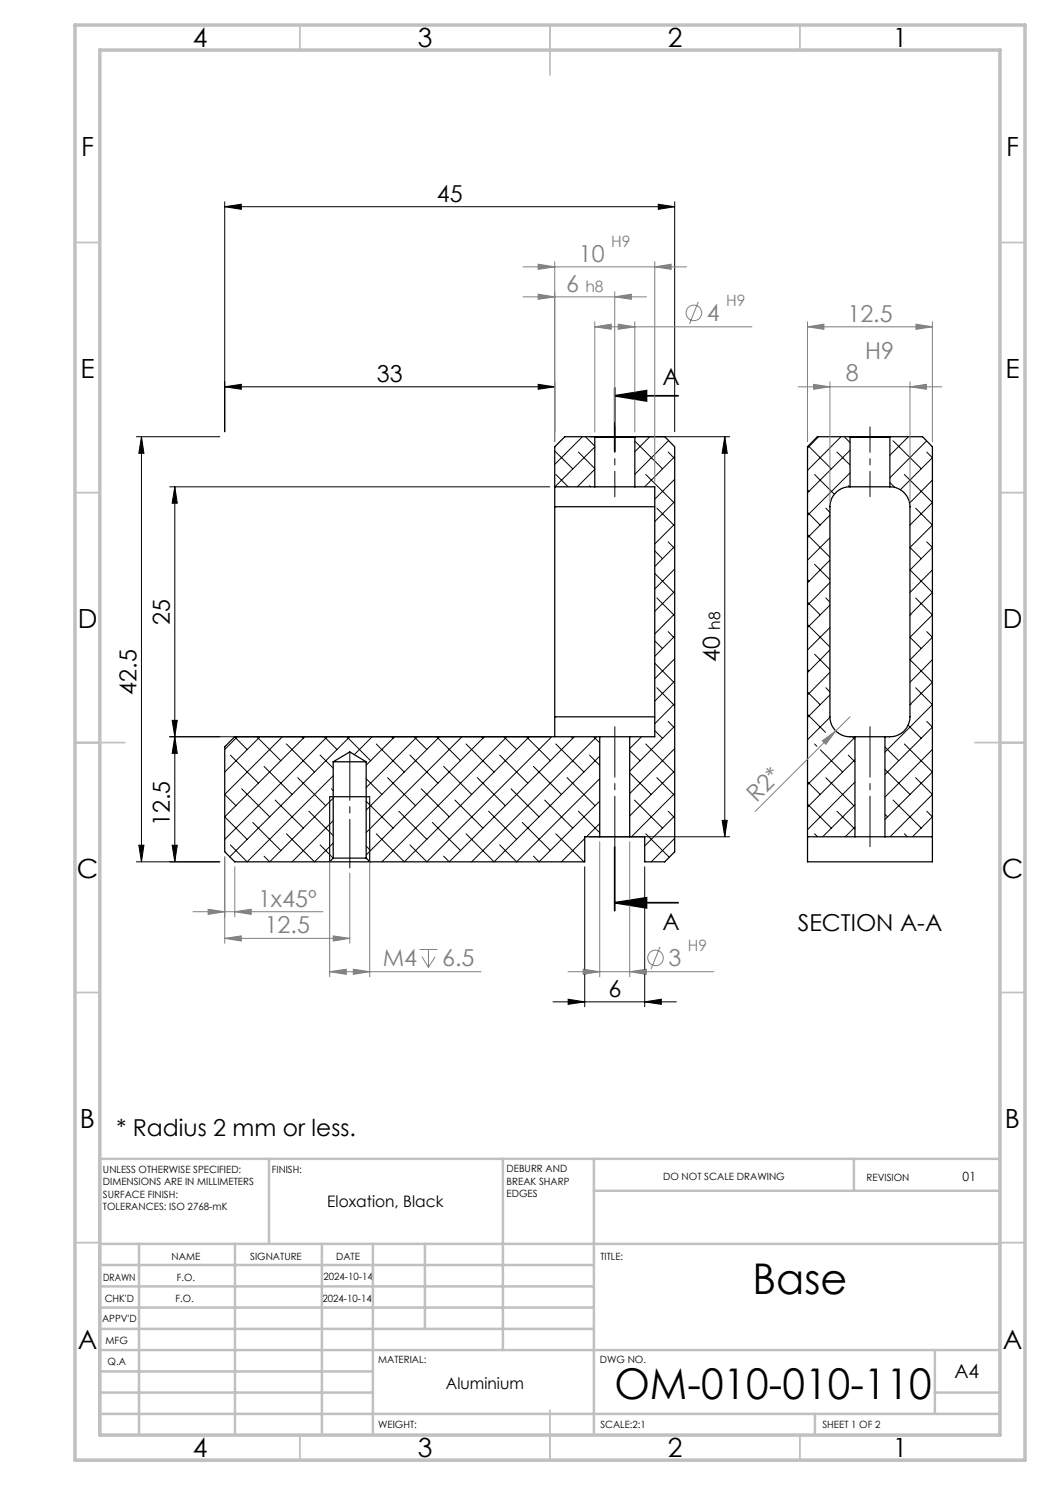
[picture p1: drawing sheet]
<svg xmlns="http://www.w3.org/2000/svg" width="210mm" height="297mm" viewBox="0 0 210 297" stroke-linecap="round" stroke-linejoin="round" font-family="sans-serif">
<g fill="none" stroke="#000" stroke-width=".2">
<path d="M44.9 41.3l3.4-.5v1.1zM44.9 40.4v46M44.9 41.3h90M131.7 40.8l3.2 .5-3.2 .6zM134.9 40.4v46M44.9 77.4l3.4-.5v1zM44.9 77.4h66M107.6 76.9l3.3 .5-3.3 .5zM110.9 76.4v10M27.3 87.3h16.7M28.3 87.3l.5 3.4h-1zM28.3 87.3v85.1"/>
<path d="M33.9 97.4h76.1M35 97.4l.5 3.2h-1.1zM35 97.4v75M110.9 90.2l3.6 3.6M111.2 94.9l2.4 2.5M115.7 90.4l3.3 3.3M116.5 87.3l-5.6 5.6M117.1 87.3l1.9 1.9M117.9 97.2l.2 .2M117.9 87.3h28M119 89.4l-8 8M119 93.9l-3.5 3.5"/>
<path d="M127 97.2l.1 .2M127 88.2l5.5 5.6M129.2 94.9l5.6 5.6M130 87.3l-3 3M133.6 90.4l1.3 1.3M133.7 88.1l-6.7 6.8M134.9 91.3l-6 6.1M134.9 95.8l-3.9 4M145 87.3l.5 3.4h-1.1zM145 87.3v80.1M161.5 98l.3 .3M161.7 89.2l4.6 4.6"/>
<path d="M162.9 94.9l4 3.9M163.7 87.3l-2.2 2.3M167.4 90.4l2.6 2.6M168.2 87.3l-6.7 6.8M168.8 87.3l1.2 1.2M169.7 97.2l.2 .2M170 90.1l-8.5 8.5M170 94.6l-8.5 8.5M178 96.5l1 1M178.6 88.2l5.7 5.6M180.9 94.9l5.6 5.6-4.5 4.5M181.7 87.3l-3.7 3.7"/>
<path d="M185.3 88.2l-7.3 7.4M185.3 90.4l1.2 1.1-6.4 6.5M186.5 96l-4.6 4.6M131 114.7l3.8 3.8M131 110.2l1.5 1.6M131.4 119.6l3.5 3.6M131.4 101.6l3.5 3.6M133.6 108.4l1.3 1.3M134.9 100.3l-3.9 4M134.9 104.8l-3.9 4M134.9 109.3l-3.9 4M134.9 113.8l-3.9 4"/>
<path d="M134.9 118.3l-3.9 4M161.5 115.9l.3 .3M161.5 107l4.5 4.4M161.5 102.4l2.5 2.6M162.9 112.9l3.1 3.1M165.2 119.6l.8 .8M165.2 101.6l.8 .9M166 103l-4.5 4.6M166 107.6l-4.5 4.4M166 112l-4.5 4.6M166 116.5l-4.5 4.5M182 105h.1"/>
<path d="M183.1 101.6l3.4 3.4-4.5 4.5 2.3 2.3M183.1 119.6l3.4 3.4-4.5 4.5 2.3 2.2M185.3 108.4l1.2 1.1-4.5 4.5 4.5 4.5-4.5 4.5M186.5 114l-4.5 4.5M131 132.6l3.8 3.9M131 128.2l1.5 1.5M131.4 137.5l3.5 3.6M133.6 126.3l1.3 1.4M134.9 122.8l-3.9 4M134.9 127.2l-3.9 4.1M134.9 131.8l-3.9 3.9M134.9 136.2l-3.9 4"/>
<path d="M161.5 138.4l2.5 2.5M161.5 133.9l.3 .3M161.5 124.9l4.5 4.5M161.5 120.4l2.5 2.6M162.9 130.8l3.1 3.1M165.2 137.5l.8 .9M166 139l-4.5 4.5M166 121l-4.5 4.5M166 125.5l-4.5 4.5M166 130l-4.5 4.5M166 134.5l-4.5 4.5M182 123h.1"/>
<path d="M183.1 137.5l3.4 3.4-9.5 9.5M185.3 126.3l1.2 1.2-4.5 4.5 4.5 4.5-4.5 4.4M186.5 131.9l-4.5 4.6M33.9 147.4h76.1M34.4 144.1h1.1l-.5 3.3zM35 147.4l.5 3.3h-1.1zM46.1 151l5.6 5.6M46.9 147.4l2.5 2.5M47.5 147.4l-2.6 2.5M48.3 157.8l5.6 5.6M51.4 147.4l4.8 4.7M52 147.4l-7.1 7"/>
<path d="M52.8 153.3l5.6 5.6M56.5 147.4l-11.6 11.5 2.3 2.2M57.3 148.8l5.6 5.6M59.5 155.5l5.7 5.6M60.4 147.4l.3 .3M61 147.4l-16.1 16 4.5 4.5M64 151l2.6 2.6M64.8 147.4l2.6 2.5M65.4 147.4l-20.5 20.5M65.9 159.3v13M66.3 157.8l.3 .3M66.6 155.1l-17.2 17.3-3.3-3.4"/>
<path d="M66.6 159.6l-12.7 12.8-1.1-1.2M69.4 147.4l4.7 4.7M70 147.4l-24.1 24M73.2 155.7l3.2 3.2M73.9 159.3v13M74.4 147.4l-3.5 3.5M75.2 148.8l5.7 5.6M77.5 155.5l5.6 5.6M78.3 147.4l.3 .3M78.9 147.4l-5.7 5.6M82 151l5.6 5.6M82.8 147.4l2.6 2.5"/>
<path d="M83.4 147.4l-10.2 10.1M84.2 157.8l5.7 5.6M87.3 147.4l4.8 4.7M87.9 147.4l-14.7 14.6M88.7 153.3l5.6 5.6M92.4 147.4l-19.2 19.1M93.2 148.8l5.6 5.6M95.5 155.5l5.6 5.6M96.3 147.4l.3 .3M96.9 147.4l-23.7 23.6M99.9 151l5.7 5.6M100.8 147.4l2.5 2.5"/>
<path d="M101.4 147.4l-25 25M102.2 157.8l5.6 5.6M105.3 147.4l4.8 4.7M105.9 147.4l-25 25-5.7-5.6M106.7 153.3l5.6 5.6M110.3 147.4l-24.9 25-3.4-3.4M111.2 148.8l5.6 5.6M113.4 155.5l5.6 5.6M114.2 147.4l.3 .3M114.9 147.4l-25 25-1.2-1.2M117.9 151l2 2.1M118.7 147.4l1.2 1.2"/>
<path d="M119.3 147.4l-25 25M119.9 151.2l-21.1 21.2-5.6-5.6M119.9 155.7l-16.6 16.7-3.4-3.4M125.9 154.6l4.3 4.3M125.9 150.1l2.1 2M128.3 147.4l-2.4 2.3M129.2 148.8l5.6 5.6M131 146.1l1.5 1.6M131.4 155.5l3.5 3.6M133.6 144.3l1.3 1.3M134.9 140.7l-3.9 4M134.9 145.2l-9 9"/>
<path d="M134.9 149.7l-9 9M134.9 154.2l-9 9M134.9 158.7l-8.6 8.7M161.5 156.3l2.5 2.6M161.5 142.9l3.6 3.6M162.9 148.8l.5 .5M164.1 150l4.4 4.4M165.2 155.5l5.6 5.6M166 143.5l-4.5 4.5M167.5 146.5h.1M169.7 151l1.3 1.4M170.5 147.4l.5 .5"/>
<path d="M171 151.9l-9.5 9.5M171 147.5l-9.5 9.4M171 156.4l-9.5 9.5M177 153.9l5 5M177 149.4l2.7 2.7M180.9 148.8l5.6 5.6-9.5 9.5M181.6 145l2.7 2.7M182 140.9h.1M183.1 155.5l3.4 3.4-8.5 8.5M185.3 144.3l1.2 1.1-9.5 9.5M186.5 149.9l-9.5 9.5M27.3 172.4h16.7"/>
<path d="M27.8 169h1l-.5 3.4zM34.4 169h1.1l-.5 3.4zM50.6 164.5l5.6 5.6M55 160l5.7 5.6M57.3 166.8l5.6 5.6 3.7-3.8M61.8 162.2l4.8 4.9M64 169l2.6 2.6M66.6 164.1l-8.2 8.3M73.2 169.2l.9 .9M73.2 160.3l5.4 5.3M79.8 162.2l5.6 5.7M86.5 164.5l5.6 5.6"/>
<path d="M91 160l5.6 5.6M97.7 162.2l5.6 5.7M104.5 164.5l5.6 5.6M108.9 160l5.6 5.6M111.2 166.8l5.6 5.6 .1-.2M115.7 162.2l4.2 4.3M116.9 167.7l-4.6 4.7M116.9 173.4v28M117.9 167.4h28M119.9 160.2l-12.1 12.2-1.1-1.2M119.9 164.7l-2.6 2.7M126.9 160l5.6 5.6"/>
<path d="M128.9 173.4v28M129.2 166.8l4.6 4.6M133.6 162.2l1.3 1.4M134.9 163.2l-6 6M134.9 167.7l-4.7 4.7M144.4 164.1h1.1l-.5 3.3zM161.5 160.8l4.8 4.8M162.9 166.8l.6 .6M167.4 162.2l3.6 3.6M171 165.4l-1.9 2M171 160.9l-6.5 6.5M177 167.4h.1"/>
<path d="M177 162.9l.5 .5M178.6 160l5.7 5.6M180.9 166.8l.6 .6M185.3 162.2l1.2 1.2-4 4M113.6 199.8l3.3 .6-3.3 .5zM110.6 200.4h24.7M128.9 200.4l3.4-.6v1.1z"/>
</g>
<g fill="none" stroke="#000" stroke-width=".25">
<path d="M110.9 97.4v3.9M110.9 97.4h8.1M118.9 87.3h8.1M118.9 87.3h-5.9l-2.1 2.1v8M118.9 87.3l.1 .1M119 87.4h8M119 97.4h8M119 87.4v10M127 97.4h4v50h-5.1M127 87.4v10M127 87.3h6l1.9 2.1v81l-1.9 2h-4.1v-5h-3M127 87.3v.1"/>
<path d="M169.9 87.3h8.1M169.9 87.3h-6.4l-2 2.1v83h25v-83l-2-2.1h-6.5M169.9 87.3l.1 .1M170 87.4h8M170 97.4h8M170 97.4a4 4 0 0 0-4 3.9v42.1a4.1 4.1 0 0 0 5 4M170 87.4v10M178 97.4a4 4 0 0 1 4 3.9v42.1a4.1 4.1 0 0 1-5 4M178 87.4v10M178 87.3v.1M110.9 101.3v42.1M110.9 101.3h20.1"/>
<path d="M65.9 159.3h8M66.6 152.4h6.6M66.6 152.4l3.4-2 3.2 2M66.6 152.4v19.2M73.2 152.4v19.2M110.9 143.4v4M110.9 143.4h20.1M119.9 147.4h6M119.9 147.4h-72.9l-2.1 2v21l2.1 2h18.9M119.9 147.4v20M125.9 147.4v20M171 147.4h6"/>
<path d="M171 147.4v20M177 147.4v20M65.9 172.4h8.1M66.6 171.6h6.6M66.6 171.6l-.7 .8M73.2 171.6l.8 .8M119.9 167.4h6M119.9 167.4h-3v5h-42.9M161.5 167.4h9.5M171 167.4h6M177 167.4h9.5"/>
</g>
<g fill="none" stroke="#808080" stroke-width=".2">
<path d="M104.6 59.4h24.7M104.6 53.4h32.7M107.6 58.8l3.3 .6-3.3 .5zM107.6 52.8l3.3 .6-3.3 .5zM110.9 52.3v36.1M122.9 59.4l3.4-.6v1.1zM122.9 58.3v26.1M131 53.4l3.2-.6v1.1zM131 52.3v44.1M119 65.4l3.2-.6v1.1zM119 64.3v22.1M119 65.4h31.4"/>
<path d="M123.6 64.8l3.4 .6-3.4 .5zM127 64.3v22.1M139.7 60.4l-1.8 4.4M159.6 77.4h28.7M161.5 65.4l3.3-.6v1.1zM161.5 65.4h25M161.5 64.3v24.1M162.7 76.9l3.3 .5-3.3 .5zM166 76.4v24M182 77.4l3.3-.5v1zM182 76.4v24M183.2 64.8l3.3 .6-3.3 .5z"/>
<path d="M186.5 64.3v24.1M164.5 148.2l2.6-2-1.9 2.7zM167.1 146.2l-16 16.1M170 143.4l-2.9 2.8M44.9 171.4v17.3M47 173.4v10M65.9 160.4v35M70 174.6v14.1M73.9 160.4v35M119.9 168.3v27.1M125.9 168.3v27.1M38.6 182.3h26"/>
<path d="M41.6 181.9l3.3 .4-3.3 .6zM44.9 187.7l3.4-.5v1zM44.9 187.7h25.1M47 182.3l3.2-.4v1zM65.9 194.3l3.4-.5v1.1zM65.9 194.3h30.3M66.6 187.2l3.4 .5-3.4 .5zM70.7 193.8l3.2 .5-3.2 .6zM83.9 189.9h3.6M84.4 191.3l1.3 2.2M85.7 189.9v3.6M87 191.3l-1.3 2.2"/>
<path d="M113.6 194.3h29.1M116.6 193.8l3.3 .5-3.3 .6zM125.9 194.3l3.4-.5v1.1zM132 189.4l-1.8 4.4"/>
<circle cx="138.8" cy="62.6" r="1.55"/>
<circle cx="131.1" cy="191.6" r="1.55"/>
</g>
<path d="M122.9 79.2l6.4-1.1v2.1zM122.9 79.2h12.7M122.9 77.6v12.7M122.9 169.4v12.7M122.9 180.5l6.4-.9v2zM122.9 180.5h12.7" fill="none" stroke="#000" stroke-width=".35"/>
<path d="M123 99.3v-13.9M174 85.4v13.9" fill="none" stroke="#000" stroke-width=".2" stroke-dasharray="15.2 1.3 1.3 1.3" stroke-dashoffset="10.2"/>
<path d="M174 145.3v24M123 169.3v-24" fill="none" stroke="#000" stroke-width=".2" stroke-dasharray="15.2 1.3 1.3 1.3" stroke-dashoffset="5.1"/>
<path d="M70 150.3v23.3" fill="none" stroke="#000" stroke-width=".2" stroke-dasharray="15.2 1.3 1.3 1.3" stroke-dashoffset="5.5"/>
<g fill="none" stroke="#c0c0c0" stroke-width=".35">
<path d="M60 5v5M110 5v10M160 5v5M15 48.5h5M200 48.5h5M15 98.5h5M200 98.5h5M15 148.5h10M195 148.5h10M15 198.5h5M200 198.5h5M15 248.5h5"/>
<path d="M200 248.5h5M60 287v5M110 282v10M160 287v5"/>
</g>
<g fill="none" stroke="#c0c0c0" stroke-width=".5">
<path d="M53.8 231.8v17M100.6 231.8v38.2M118.8 231.8v55.2M118.8 238.2h81.2M170.8 231.8v6.4M200 231.8h-180v55.2M20 248.8h180M20 257.3h98.8M20 253h98.8M27.8 248.8v38.2M47 248.8v38.2M64.4 248.8v38.2"/>
<path d="M74.6 248.8v38.2M85 248.8v17M20 265.8h98.8M20 261.5h98.8M20 278.5h54.6M20 274.3h54.6M20 270h180M187 278.5h13M187 270v12.8M20 282.8h180M163 282.8v4.2"/>
</g>
<path d="M15 5h190v287h-190zM20 10h180v277h-180z" fill="none" stroke="#c0c0c0" stroke-width=".7"/>
<g fill="#000">
<path d="M44.9 41.3l3.4-.5v1.1zM131.7 40.8l3.2 .5-3.2 .6zM44.9 77.4l3.4-.5v1zM107.6 76.9l3.3 .5-3.3 .5zM113.6 199.8l3.3 .6-3.3 .5zM128.9 200.4l3.4-.6v1.1z"/>
<path d="M122.9 79.2l6.4-1.1v2.1zM122.9 180.5l6.4-.9v2z"/>
<path d="M34.4 144.1h1.1l-.5 3.3zM35 97.4l.5 3.2h-1.1z"/>
<path d="M35 147.4l.5 3.3h-1.1zM34.4 169h1.1l-.5 3.4zM145 87.3l.5 3.4h-1.1zM144.4 164.1h1.1l-.5 3.3z"/>
<path d="M27.8 169h1l-.5 3.4zM28.3 87.3l.5 3.4h-1z"/>
</g>
<g fill="#808080">
<path d="M164.5 148.2l2.6-2-1.9 2.7z"/>
<path d="M125.9 194.3l3.4-.5v1.1zM116.6 193.8l3.3 .5-3.3 .6zM70.7 193.8l3.2 .5-3.2 .6zM65.9 194.3l3.4-.5v1.1z"/>
<path d="M119 65.4l3.2-.6v1.1zM123.6 64.8l3.4 .6-3.4 .5zM44.9 187.7l3.4-.5v1zM66.6 187.2l3.4 .5-3.4 .5zM41.6 181.9l3.3 .4-3.3 .6zM47 182.3l3.2-.4v1zM162.7 76.9l3.3 .5-3.3 .5zM182 77.4l3.3-.5v1z"/>
<path d="M107.6 52.8l3.3 .6-3.3 .5zM131 53.4l3.2-.6v1.1z"/>
<path d="M161.5 65.4l3.3-.6v1.1zM183.2 64.8l3.3 .6-3.3 .5z"/>
<path d="M122.9 59.4l3.4-.6v1.1zM107.6 58.8l3.3 .6-3.3 .5z"/>
</g>
<g font-size="8.5">
<text x="150.5" y="258.8">Base</text>
<text x="122.9" y="279.7">OM-010-010-110</text>
</g>
<g font-size="5.3">
<text x="38.5" y="9.5">4</text>
<text x="83.5" y="9.5">3</text>
<text x="133.6" y="9.5">2</text>
<text x="178.6" y="9.5">1</text>
<text x="16.2" y="31.3">F</text>
<text x="201.2" y="31.3">F</text>
<text x="16.1" y="75.5">E</text>
<text x="201.1" y="75.5">E</text>
<text x="15.5" y="125.5">D</text>
<text x="200.5" y="125.5">D</text>
<text x="15.4" y="175.5">C</text>
<text x="200.4" y="175.5">C</text>
<text x="16" y="225.5">B</text>
<text x="201" y="225.5">B</text>
<text x="15.5" y="269.8">A</text>
<text x="200.5" y="269.8">A</text>
<text x="38.5" y="291.5">4</text>
<text x="83.5" y="291.5">3</text>
<text x="133.6" y="291.5">2</text>
<text x="178.6" y="291.5">1</text>
</g>
<g font-size="4.7">
<text x="87.4" y="40.3">45</text>
<text x="75.4" y="76.3">33</text>
<text x="132.5" y="77">A</text>
<text x="34" y="124.9" transform="rotate(-90 34 124.9)">25</text>
<text x="143.9" y="132.4" transform="rotate(-90 143.9 132.4)">40</text>
<text x="27.3" y="138.9" transform="rotate(-90 27.3 138.9)">42.5</text>
<text x="34" y="165.2" transform="rotate(-90 34 165.2)">12.5</text>
<text x="132.5" y="185.9">A</text>
<text x="159.5" y="186.1">SECTION A-A</text>
<text x="121.7" y="199.3">6</text>
<text x="23.3" y="227.1">* Radius 2 mm or less.</text>
</g>
<g font-size="4.7" fill="#808080">
<text x="115.8" y="52.3">10</text>
<text x="113.2" y="58.3">6</text>
<text x="141.4" y="64.3">4</text>
<text x="169.5" y="64.3">12.5</text>
<text x="173.1" y="71.8">H9</text>
<text x="169.2" y="76.3">8</text>
<text x="151.3" y="160.7" transform="rotate(-45 151.3 160.7)">R2*</text>
<text x="51.6" y="181.3">1x45º</text>
<text x="52.9" y="186.6">12.5</text>
<text x="76.6" y="193.3">M4</text>
<text x="88.5" y="193.3">6.5</text>
<text x="133.7" y="193.3">3</text>
</g>
<text font-size="3.9" x="190.9" y="275.5">A4</text>
<g font-size="3.2">
<text x="65.5" y="241.4">Eloxation, Black</text>
<text x="89.2" y="277.9">Aluminium</text>
</g>
<g font-size="3.1" fill="#808080">
<text x="122.3" y="49.3">H9</text>
<text x="117.1" y="58.4">h8</text>
<text x="145.2" y="61.3">H9</text>
<text x="137.6" y="190.3">H9</text>
</g>
<text font-size="3.1" x="144" y="125.9" transform="rotate(-90 144 125.9)">h8</text>
<text font-size="2.5" x="192.5" y="236.1">01</text>
<g font-size="2">
<text x="20.6" y="234.6">UNLESS OTHERWISE SPECIFIED:</text>
<text x="20.6" y="237.1">DIMENSIONS ARE IN MILLIMETERS</text>
<text x="20.6" y="239.6">SURFACE FINISH:</text>
<text x="54.4" y="234.6">FINISH:</text>
<text x="101.3" y="234.5">DEBURR AND</text>
<text x="101.3" y="237">BREAK SHARP</text>
<text x="101.3" y="239.5">EDGES</text>
<text x="132.6" y="236">DO NOT SCALE DRAWING</text>
<text x="173.3" y="236.2">REVISION</text>
<text x="20.6" y="242.1">TOLERANCES: ISO 2768-mK</text>
<text x="34.3" y="252">NAME</text>
<text x="50" y="251.9">SIGNATURE</text>
<text x="67.2" y="251.9">DATE</text>
<text x="120.1" y="251.9">TITLE:</text>
<text x="20.6" y="256.1">DRAWN</text>
<text x="35.3" y="256.1">F.O.</text>
<text x="64.7" y="255.9">2024-10-14</text>
<text x="20.9" y="260.3">CHK'D</text>
<text x="35.1" y="260.3">F.O.</text>
<text x="64.5" y="260.3">2024-10-14</text>
<text x="20.4" y="264.4">APPV'D</text>
<text x="21.1" y="268.8">MFG</text>
<text x="21.5" y="273">Q.A</text>
<text x="75.6" y="272.5">MATERIAL:</text>
<text x="120" y="272.5">DWG NO.</text>
<text x="75.6" y="285.5">WEIGHT:</text>
<text x="120.1" y="285.6">SCALE:2:1</text>
<text x="164.5" y="285.6">SHEET 1 OF 2</text>
</g>
</svg>
